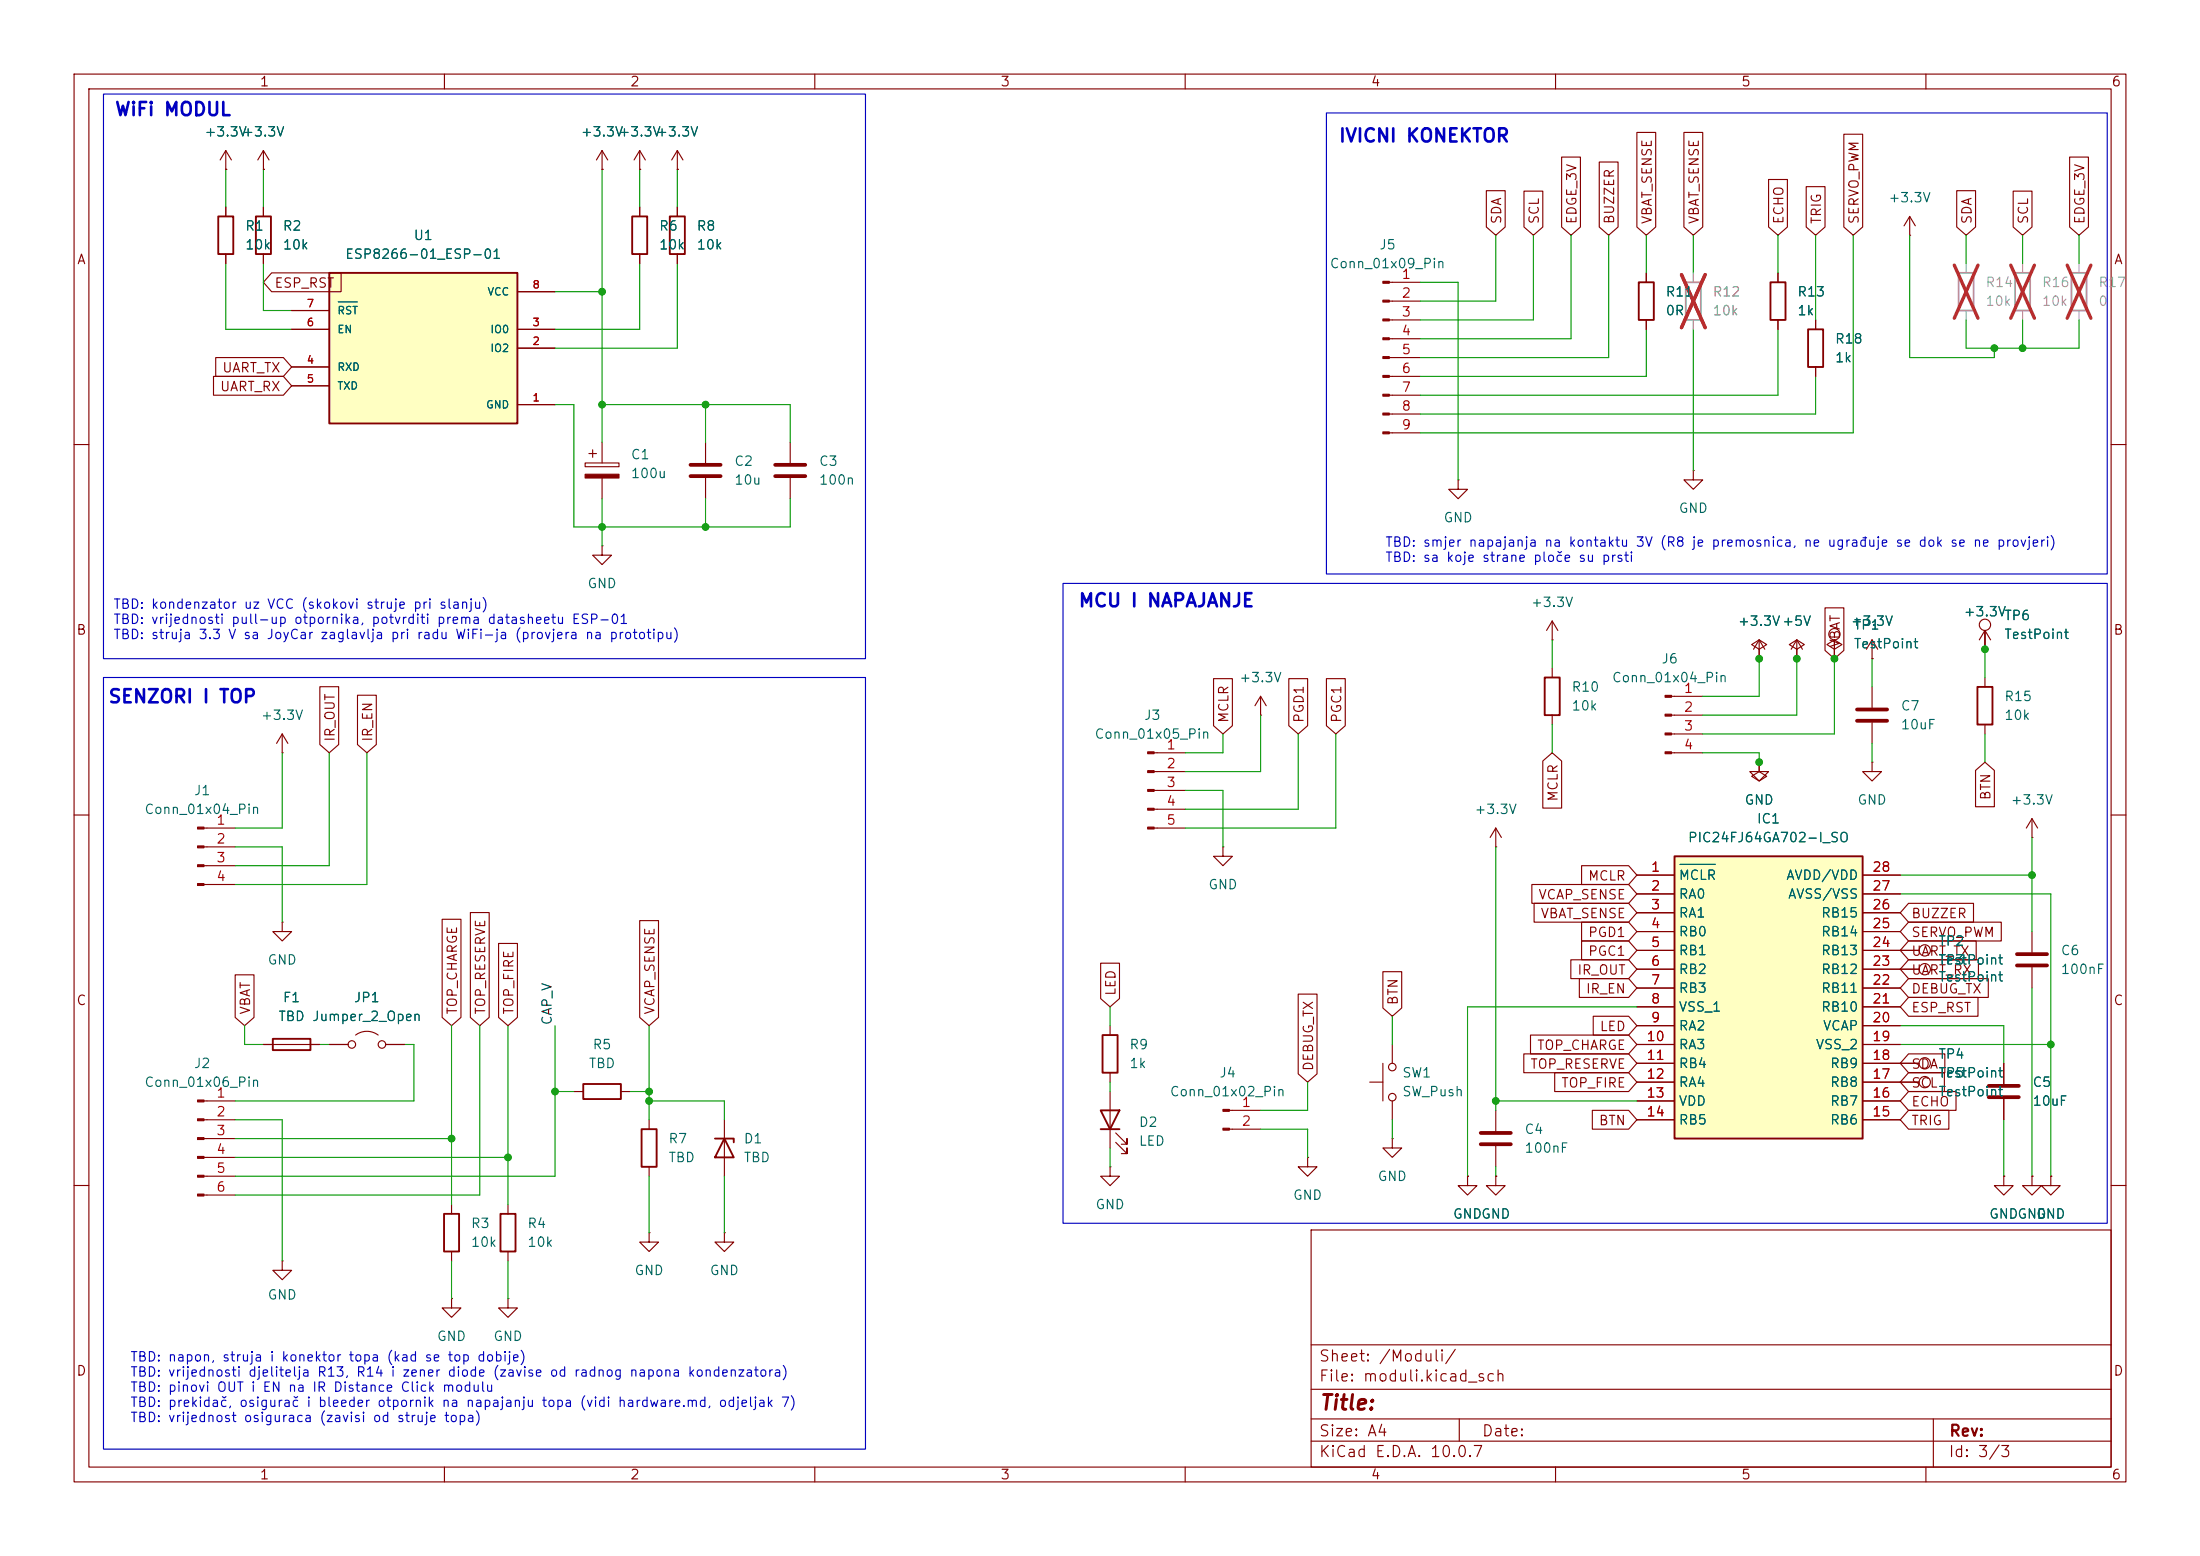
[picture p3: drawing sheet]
<svg xmlns="http://www.w3.org/2000/svg" width="297mm" height="210mm" viewBox="0 0 297 210" stroke-linecap="round" stroke-linejoin="round" font-family="sans-serif">
<g fill="none" stroke="#840000" stroke-width=".15">
<path d="M10 10h277v190h-277zM12 12h273v186h-273zM60 10v2M110 10v2M160 10v2M210 10v2M260 10v2M91.4 27.9v1.3M91.4 34.3v1.3M187.6 38.1h4.2M222.2 36.8v1.3M257.8 31.8h.1"/>
<path d="M257.8 29.2l-.8 1.3M257.8 29.2l.8 1.3M257.8 29.2v2.6M187.6 40.6h4.2M187.6 43.2h4.2M187.6 45.7h4.2M187.6 48.3h4.2M187.6 50.8h4.2M187.6 53.3h4.2M187.6 55.9h4.2M187.6 58.4h4.2M222.2 43.2v1.3"/>
<path d="M10 60h2M196.8 64.8v1.2h1.3l-1.3 1.3-1.2-1.3h1.2M196.8 64.8h.1M285 60h2M38.1 99.1l-.8 1.2M38.1 99.1l.8 1.2M38.1 99.1v2.5M170.2 96.5h.1M170.2 94l-.8 1.3M170.2 94l.7 1.3M170.2 94v2.5M209.5 86.4h.1"/>
<path d="M209.5 83.8l-.7 1.3M209.5 83.8l.8 1.3M209.5 83.8v2.6M209.5 90.2v1.2M209.5 96.5v1.3M225.7 94h4.2M225.7 96.5h4.2M225.7 99.1h4.2M10 110h2M27.5 111.8h4.2M27.5 114.3h4.2M27.5 116.8h4.2"/>
<path d="M27.5 119.4h4.2M38.1 101.6h.1M155.8 101.6h4.2M155.8 104.1h4.2M155.8 106.7h4.2M155.8 109.2h4.2M155.8 111.8h4.2M165.1 114.3v1.3h1.3l-1.3 1.2-1.3-1.2h1.3M165.1 114.3h.1M201.9 114.3h.1M201.9 111.8l-.7 1.2M201.9 111.8l.8 1.2"/>
<path d="M201.9 111.8v2.5M225.7 101.6h4.2M285 110h2M38.1 124.5v1.2h1.3l-1.3 1.3-1.3-1.3h1.3M38.1 124.5h.1M48 139.7a2.54 2.54 0 0 1 3.1 0M149.9 138.4v1.3M274.3 125.7v2.8M274.3 130.6v2.8M27.5 148.6h4.2M27.5 151.1h4.2M27.5 153.7h4.2"/>
<path d="M27.5 156.2h4.2M27.5 158.8h4.2M35.6 141h7.6M44.4 141h2.6M52.1 141h2.5M77.5 147.3h1.2M83.8 147.3h1.3M87.6 151.1v1.3M87.6 157.5v1.3M97.8 151.1v7.7M149.9 157.5v1.3h1.2l-1.2 1.2-1.3-1.2h1.3M149.9 157.5h.1"/>
<path d="M149.9 144.8v1.3M149.9 147.3v7.6M150.6 154.2l1.5 1.5v-.8v.8h-.7M150.6 152.9l1.5 1.5v-.7v.7h-.7M166 149.9h4.2M166 152.4h4.2M176.5 156.2v1.3h1.3l-1.3 1.3-1.2-1.3h1.2M176.5 156.2h.1M184.9 146.1h1.8M186.7 143.5v5.1M188 153.7v1.2h1.2l-1.2 1.3-1.3-1.3h1.3M188 153.7h.1"/>
<path d="M188 141v2.5M188 148.6v2.5M198.1 158.8v1.2h1.3l-1.3 1.3-1.3-1.3h1.3M198.1 158.8h.1M270.5 143.5v2.8M270.5 148.3v2.8M276.9 158.8v1.2h1.2l-1.2 1.3-1.3-1.3h1.3M276.9 158.8h.1M10 160h2M27.5 161.3h4.2M38.1 170.2v1.3h1.3l-1.3 1.2-1.3-1.2h1.3M38.1 170.2h.1"/>
<path d="M61 175.3v1.2h1.2l-1.2 1.3-1.3-1.3h1.3M61 175.3h.1M61 162.6v1.2M61 168.9v1.3M68.6 175.3v1.2h1.2l-1.2 1.3-1.3-1.3h1.3M68.6 175.3h.1M68.6 162.6v1.2M68.6 168.9v1.3M87.6 166.4v1.2h1.3l-1.3 1.3-1.2-1.3h1.2M87.6 166.4h.1M97.8 166.4v1.2h1.3l-1.3 1.3-1.3-1.3h1.3M97.8 166.4h.1"/>
<path d="M177 166h108v32h-108zM285 160h2M60 198v2M110 198v2M160 198v2M177 194.5h108M177 191.5h108M177 187.5h108M177 181.5h108M197 191.5v3M210 198v2M260 198v2"/>
<path d="M261 191.5v6.5"/>
<circle cx="47.5" cy="141" r=".51"/>
<circle cx="51.6" cy="141" r=".51"/>
<circle cx="188" cy="148.1" r=".51"/>
<circle cx="188" cy="144" r=".51"/>
</g>
<g fill="none" stroke="#840000" stroke-width=".25">
<path d="M90.4 29.2h2.1v5.1h-2.1zM221.2 38.1h2.1v5.1h-2.1zM208.5 91.4h2.1v5.1h-2.1zM148.8 139.7h2.1v5.1h-2.1zM36.8 140.2h5.1v1.5h-5.1zM78.7 146.3h5.1v2h-5.1zM86.6 152.4h2v5.1h-2zM96.5 153.7h2.6v.5M97.8 153.7l1.3 2.5h-2.6zM148.6 149.9h2.5l-1.2 2.5zM148.6 152.4h2.5M59.9 163.8h2.1v5.1h-2.1z"/>
<path d="M67.6 163.8h2v5.1h-2z"/>
</g>
<path d="M272.3 128.8h4.1M272.3 130.3h4.1M268.5 146.6h4M268.5 148.1h4" fill="none" stroke="#840000" stroke-width=".51"/>
<g fill="#840000" stroke="#840000" stroke-width=".15">
<path d="M154.9 101.5h.9v.2h-.9z"/>
<path d="M154.9 104h.9v.3h-.9z"/>
<path d="M154.9 106.6h.9v.2h-.9z"/>
<path d="M154.9 109.1h.9v.2h-.9z"/>
<path d="M154.9 111.6h.9v.3h-.9z"/>
<path d="M224.8 93.9h.9v.2h-.9z"/>
<path d="M224.8 96.4h.9v.2h-.9z"/>
<path d="M224.8 98.9h.9v.3h-.9z"/>
<path d="M224.8 101.5h.9v.2h-.9z"/>
<path d="M165.1 149.7h.9v.3h-.9z"/>
<path d="M165.1 152.3h.9v.2h-.9z"/>
<path d="M26.7 111.6h.8v.3h-.8z"/>
<path d="M26.7 114.2h.8v.2h-.8z"/>
<path d="M26.7 116.7h.8v.3h-.8z"/>
<path d="M26.7 119.3h.8v.2h-.8z"/>
<path d="M186.7 38h.9v.2h-.9z"/>
<path d="M186.7 40.5h.9v.3h-.9z"/>
<path d="M186.7 43.1h.9v.2h-.9z"/>
<path d="M186.7 45.6h.9v.2h-.9z"/>
<path d="M186.7 48.1h.9v.3h-.9z"/>
<path d="M186.7 50.7h.9v.2h-.9z"/>
<path d="M186.7 53.2h.9v.3h-.9z"/>
<path d="M186.7 55.8h.9v.2h-.9z"/>
<path d="M186.7 58.3h.9v.2h-.9z"/>
<path d="M26.7 148.5h.8v.2h-.8z"/>
<path d="M26.7 151h.8v.3h-.8z"/>
<path d="M26.7 153.5h.8v.3h-.8z"/>
<path d="M26.7 156.1h.8v.2h-.8z"/>
<path d="M26.7 158.6h.8v.3h-.8z"/>
<path d="M26.7 161.2h.8v.2h-.8z"/>
</g>
<path d="M226.1 115.6h25.4v38.1h-25.4z" fill="#ffffc2"/>
<path d="M29.5 29.2h2v5.1h-2zM34.5 29.2h2.1v5.1h-2.1zM226.1 115.6h25.4v38.1h-25.4z" fill="none" stroke="#840000" stroke-width=".25"/>
<g fill="none" stroke="#840000" stroke-width=".15">
<path d="M30.5 22.9h.1M30.5 20.3l-.8 1.3M30.5 20.3l.7 1.3M30.5 20.3v2.6M30.5 27.9v1.3M30.5 34.3v1.3M35.6 22.9h.1M35.6 20.3l-.8 1.3M35.6 20.3l.7 1.3M35.6 20.3v2.6M35.6 27.9v1.3M35.6 34.3v1.3"/>
<path d="M106.7 59.7v2.8M81.3 73.7v1.2h1.2l-1.2 1.3-1.3-1.3h1.3M81.3 73.7h.1M106.7 64.5v2.8M237.5 88.9h.1M237.5 87.6l1-.6-1-.6-1 .6 1 .6v1.3M237.5 86.4l-.8 1.2M237.5 86.4l.8 1.2M237.5 86.4v2.5M242.6 88.9h.1M242.6 87.6l1-.6-1-.6-1 .6 1 .6v1.3M242.6 86.4l-.8 1.2"/>
<path d="M242.6 86.4l.7 1.2M242.6 86.4v2.5M247.6 87.6l1.1-.6-1.1-.6-1 .6 1 .6v1.3M247.6 88.9h.1M247.6 86.4v2.5M252.7 88.9h.1M252.7 86.4l-.7 1.2M252.7 86.4l.8 1.2M252.7 86.4v2.5M252.7 92.7v2.8M252.7 97.5v2.8M268 87.6h.1"/>
<path d="M268 85.1l-.8 1.3M268 85.1l.7 1.3M268 85.1v2.5M221 118.1h5.1M237.5 102.9v1.2l1 .7-1 .6-1-.6 1-.7M237.5 102.9h.1M251.5 118.1h5M252.7 102.9v1.2h1.3l-1.3 1.3-1.2-1.3h1.2M252.7 102.9h.1M221 120.7h5.1M221 123.2h5.1M221 125.7h5.1"/>
<path d="M221 128.3h5.1M221 130.8h5.1M221 133.4h5.1M221 135.9h5.1M221 138.4h5.1M251.5 120.7h5M251.5 123.2h5M251.5 125.7h5M251.5 128.3h5M251.5 130.8h5M251.5 133.4h5M251.5 135.9h5"/>
<path d="M251.5 138.4h5M221 141h5.1M221 143.5h5.1M221 146.1h5.1M221 148.6h5.1M221 151.1h5.1M251.5 141h5M251.5 143.5h5M251.5 146.1h5M251.5 148.6h5M251.5 151.1h5"/>
<circle cx="247.6" cy="85.6" r=".76"/>
</g>
<path d="M226.8 116.7h4.8" fill="none" stroke="#006464" stroke-width=".15"/>
<path d="M264.4 36.8h2v5.1h-2zM272 36.8h2.1v5.1h-2.1zM279.7 36.8h2v5.1h-2z" fill="none" stroke="#a1a1a1" stroke-width=".25"/>
<path d="M265.4 35.6v1.2M273 35.6v1.2M280.7 35.6v1.2M265.4 41.9v1.3M273 41.9v1.3M280.7 41.9v1.3" fill="none" stroke="#a1a1a1" stroke-width=".15"/>
<path d="M263.8 35.8l3.2 7.2M267 35.8l-3.2 7.2M271.4 35.8l3.3 7.2M274.7 35.8l-3.3 7.2M279.1 35.8l3.2 7.2M282.3 35.8l-3.2 7.2" fill="none" stroke="#e12e31" stroke-width=".46"/>
<path d="M104.6 62.7h4.1M104.6 64.3h4.1M250.7 95.8h4.1M250.7 97.3h4.1" fill="none" stroke="#840000" stroke-width=".51"/>
<path d="M44.4 36.8h25.4v20.4h-25.4z" fill="#ffffc2"/>
<path d="M44.4 36.8h25.4v20.4h-25.4zM85.3 29.2h2.1v5.1h-2.1zM239 38.1h2v5.1h-2zM244.1 44.5h2v5h-2zM267 92.7h2v5.1h-2z" fill="none" stroke="#840000" stroke-width=".25"/>
<g fill="none" stroke="#840000" stroke-width=".15">
<path d="M221 17.9h2.5v12.7l-1.3 1.2-1.2-1.2zM227.3 17.9h2.6v12.7l-1.3 1.2-1.3-1.2zM248.9 18.1h2.6v12.5l-1.3 1.2-1.3-1.2zM30.5 22.9h.1M30.5 27.9v1.3M30.5 34.3v1.3M35.6 22.9h.1M35.6 27.9v1.3M35.6 34.3v1.3M36.7 36.8h9.3v2.6h-9.3l-1.1-1.3zM69.8 39.4h5.1M81.3 22.9h.1"/>
<path d="M81.3 20.3v2.6M81.3 20.3l-.8 1.3M81.3 20.3l.7 1.3M86.4 22.9h.1M86.4 20.3l-.8 1.3M86.4 20.3l.7 1.3M86.4 20.3v2.6M86.4 27.9v1.3M86.4 34.3v1.3M91.4 22.9h.1M91.4 20.3l-.7 1.3M91.4 20.3l.8 1.3"/>
<path d="M91.4 20.3v2.6M91.4 27.9v1.3M91.4 34.3v1.3M200.7 25.7h2.5v4.9l-1.3 1.2-1.2-1.2zM205.7 25.8h2.6v4.8l-1.3 1.2-1.3-1.2zM210.8 21.2h2.6v9.4l-1.3 1.2-1.3-1.2zM215.9 21.9h2.5v8.7l-1.2 1.2-1.3-1.2zM222.2 36.8v1.3M238.8 24.2h2.5v6.4l-1.3 1.2-1.2-1.2zM240 36.8v1.3M243.8 25.2h2.6v5.4l-1.3 1.2-1.3-1.2zM264.2 25.7h2.5v4.9l-1.3 1.2-1.2-1.2z"/>
<path d="M271.8 25.8h2.5v4.8l-1.3 1.2-1.2-1.2zM279.4 21.2h2.5v9.4l-1.2 1.2-1.3-1.2zM28.8 50.8h9.5l1.1 1.3-1.1 1.2h-9.5zM29.1 48.3h9.2l1.1 1.2-1.1 1.3h-9.2zM39.4 44.5h5M39.4 49.5h5M39.4 52.1h5M39.4 41.9h5M69.8 54.6h5.1M69.8 47h5.1M69.8 44.5h5.1M81.3 59.7v2.8"/>
<path d="M95.2 59.7v2.8M222.2 43.2v1.3M240 43.2v1.3M245.1 43.2v1.3M245.1 49.5v1.3M79 62.5h4.6v.5h-4.6zM79.5 61.2h1M80 60.7v1M81.3 64.5v2.8M95.2 64.5v2.8M228.6 63.5v1.3h1.3l-1.3 1.2-1.3-1.2h1.3M228.6 63.5h.1"/>
<path d="M43.2 92.7h2.5v7.8l-1.3 1.1-1.2-1.1zM48.3 93.8h2.5v6.7l-1.3 1.1-1.2-1.1zM163.8 91.6h2.6v6.3l-1.3 1.2-1.3-1.2zM174 91.6h2.5v6.3l-1.2 1.2-1.3-1.2zM179.1 91.6h2.5v6.3l-1.3 1.2-1.2-1.2zM237.5 88.9h.1M242.6 88.9h.1M246.4 82h2.5v5.8l-1.3 1.1-1.2-1.1zM247.6 88.9h.1M247.6 86.4v2.5M252.7 88.9h.1M268 87.6h.1"/>
<path d="M268 85.1v2.5M268 91.4v1.3M268 97.8v1.3M206.8 119.4h13.1l1.1 1.3-1.1 1.2h-13.1zM208.3 102.7l1.2-1.1 1.3 1.1v6.4h-2.5zM213.5 116.8h6.4l1.1 1.3-1.1 1.3h-6.4zM221 118.1h5.1M237.5 102.9h.1M251.5 118.1h5M266.7 104l1.3-1.1 1.2 1.1v4.9h-2.5zM274.3 113h.1M274.3 110.5l-.7 1.3"/>
<path d="M274.3 110.5l.8 1.3M274.3 110.5v2.5M31.7 131.6h2.6v5.7l-1.3 1.1-1.3-1.1zM59.7 124.1h2.5v13.2l-1.2 1.1-1.3-1.1zM63.5 123.2h2.5v14.1l-1.2 1.1-1.3-1.1zM67.3 127.3h2.6v10l-1.3 1.1-1.3-1.1zM86.4 124.3h2.5v13l-1.3 1.1-1.2-1.1zM148.6 130h2.5v4.8l-1.2 1.1-1.3-1.1zM175.3 134.2h2.5v10.7l-1.3 1.2-1.2-1.2zM186.7 131.1h2.5v4.9l-1.2 1.2-1.3-1.2zM206.6 139.7h13.3l1.1 1.3-1.1 1.2h-13.3zM207.1 121.9h12.8l1.1 1.3-1.1 1.3h-12.8z"/>
<path d="M212.1 129.5h7.8l1.1 1.3-1.1 1.3h-7.8zM213.2 132.1h6.7l1.1 1.3-1.1 1.2h-6.7zM213.5 127h6.4l1.1 1.3-1.1 1.2h-6.4zM213.5 124.5h6.4l1.1 1.2-1.1 1.3h-6.4zM215.1 137.2h4.8l1.1 1.2-1.1 1.3h-4.8zM221 128.3h5.1M221 130.8h5.1M221 120.7h5.1M221 123.2h5.1M221 125.7h5.1M221 133.4h5.1M221 135.9h5.1"/>
<path d="M221 138.4h5.1M251.5 128.3h7.6M251.5 130.8h7.6M251.5 120.7h5M251.5 123.2h5M251.5 125.7h5M251.5 133.4h5M251.5 135.9h5M251.5 138.4h5M257.7 129.5h9.4v2.6h-9.4l-1.2-1.3zM257.7 132.1h10.7v2.5h-10.7l-1.2-1.2zM257.7 134.6h9.3v2.6h-9.3l-1.2-1.3z"/>
<path d="M257.7 121.9h8.7v2.6h-8.7l-1.2-1.3zM257.7 127h9.1v2.5h-9.1l-1.2-1.2zM257.7 124.5h12.5v2.5h-12.5l-1.2-1.3zM35.6 141h1.2M41.9 141h1.3M44.4 141h2.6M52.1 141h2.5M198.1 158.8h.1M201.9 158.8v1.2h1.3l-1.3 1.3-1.2-1.3h1.2M201.9 158.8h.1M201.9 149.9v2.8M201.9 154.7v2.8"/>
<path d="M205.7 142.2h14.2l1.1 1.3-1.1 1.3h-14.2zM209.9 144.8h10l1.1 1.3-1.1 1.2h-10zM215 149.9h4.9l1.1 1.2-1.1 1.3h-4.9zM221 143.5h5.1M221 146.1h5.1M221 141h5.1M221 148.6h5.1M221 151.1h5.1M251.5 143.5h7.6M251.5 146.1h7.6M251.5 141h5M251.5 148.6h5"/>
<path d="M251.5 151.1h5M257.7 142.2h4.9v2.6h-4.9l-1.2-1.3zM257.7 149.9h5.4v2.5h-5.4l-1.2-1.3zM257.7 144.8h4.8v2.5h-4.8l-1.2-1.2zM257.7 147.3h6.4v2.6h-6.4l-1.2-1.3zM270.5 158.8v1.2h1.3l-1.3 1.3-1.3-1.3h1.3M270.5 158.8h.1M270.5 143.5v2.8M270.5 148.3v2.8M274.3 158.8v1.2h1.3l-1.3 1.3-1.3-1.3h1.3M274.3 158.8h.1M276.9 158.8h.1"/>
<circle cx="268" cy="84.3" r=".76"/>
<circle cx="259.8" cy="128.3" r=".76"/>
<circle cx="259.8" cy="130.8" r=".76"/>
<circle cx="259.8" cy="143.5" r=".76"/>
<circle cx="259.8" cy="146" r=".76"/>
</g>
<path d="M45.7 40.7h2.5M226.8 116.7h4.8" fill="none" stroke="#006464" stroke-width=".15"/>
<path d="M227.6 38.1h2v5.1h-2z" fill="none" stroke="#a1a1a1" stroke-width=".25"/>
<path d="M228.6 36.8v1.3M228.6 43.2v1.3" fill="none" stroke="#a1a1a1" stroke-width=".15"/>
<path d="M227 37.1l3.2 7.1M230.2 37.1l-3.2 7.1" fill="none" stroke="#e12e31" stroke-width=".46"/>
<path d="M79 64h4.6v.5h-4.6z" fill="#840000" stroke="#840000" stroke-width=".15"/>
<path d="M93.2 62.7h4.1M93.2 64.3h4.1M199.9 152.9h4.1M199.9 154.4h4.1" fill="none" stroke="#840000" stroke-width=".51"/>
<g fill="none" stroke="#009600" stroke-width=".15">
<path d="M30.5 35.6v8.9h8.9M30.5 22.9v5M35.6 22.9v5M35.6 35.6v6.3h3.8M74.9 39.4h6.4M81.3 22.9v36.8M86.4 35.6v8.9h-11.5M86.4 22.9v5M91.4 22.9v5M91.4 35.6v11.4h-16.5M191.8 38.1h5v26.7M201.9 31.8v8.8h-10.1"/>
<path d="M207 31.8v11.4h-15.2M212.1 31.8v13.9h-20.3M217.2 31.8v16.5h-25.4M222.2 31.8v5M228.6 31.8v5M240 31.8v5M245.1 31.8v11.4M250.2 31.8v26.6h-58.4M257.8 31.8v16.5h11.4v-1.3M265.4 31.8v3.8M273 31.8v3.8M280.7 31.8v3.8"/>
<path d="M74.9 54.6h2.6v16.5h29.2v-3.8M81.3 54.6h25.4v5.1M95.2 54.6v5.1M222.2 44.5v6.3h-30.4M228.6 44.5v19M240 44.5v8.8h-48.2M245.1 50.8v5.1h-53.3M265.4 43.2v3.8h15.3v-3.8M273 43.2v3.8M81.3 67.3v6.4M95.2 67.3v3.8M165.1 99.1v2.5h-5.1"/>
<path d="M170.2 96.5v7.6h-10.2M175.3 99.1v10.1h-15.3M180.3 99.1v12.7h-20.3M209.5 86.4v3.8M209.5 97.8v3.8M237.5 88.9v5.1h-7.6M242.6 88.9v7.6h-12.7M247.6 88.9v10.2h-17.7M252.7 88.9v3.8M268 87.6v3.8M268 99.1v3.8M31.7 114.3h6.4v10.2"/>
<path d="M38.1 101.6v10.2h-6.4M44.4 101.6v15.2h-12.7M49.5 101.6v17.8h-17.8M160 106.7h5.1v7.6M201.9 114.3v35.6M229.9 101.6h7.6v1.3M252.7 100.3v2.6M256.5 118.1h17.8M274.3 113v12.7M33 138.4v2.6h2.6M61 138.4v24.2M64.8 138.4v22.9h-33.1"/>
<path d="M68.6 138.4v24.2M74.9 138.4v20.4h-43.2M87.6 138.4v12.7M149.9 135.9v2.5M188 137.2v3.8M221 135.9h-22.9v22.9M256.5 138.4h14v5.1M256.5 120.7h20.4v38.1M274.3 133.4v25.4M31.7 151.1h6.4v19.1M31.7 153.7h29.3M31.7 156.2h36.9"/>
<path d="M43.2 141h1.2M54.6 141h1.3v7.6h-24.2M74.9 147.3h2.6M85.1 147.3h2.5M87.6 148.6h10.2v2.5M87.6 158.8v7.6M97.8 158.8v7.6M149.9 146.1v1.2M149.9 154.9v2.6M170.2 152.4h6.3v3.8M176.5 146.1v3.8h-6.3M188 151.1v2.6"/>
<path d="M201.9 148.6h19.1M201.9 157.5v1.3M256.5 141h20.4M270.5 151.1v7.7M61 170.2v5.1M68.6 170.2v5.1"/>
</g>
<path d="M14 12.7h102.8v76.2h-102.8zM179.1 15.2h105.4v62.3h-105.4zM143.5 78.7h141v86.4h-141zM14 91.4h102.8v104.2h-102.8z" fill="none" stroke="#0000c2" stroke-width=".15"/>
<g fill="#009600" stroke="#009600" stroke-width=".14">
<circle cx="201.9" cy="148.6" r=".46"/>
<circle cx="95.2" cy="54.6" r=".46"/>
<circle cx="95.2" cy="71.1" r=".46"/>
<circle cx="81.3" cy="71.1" r=".46"/>
<circle cx="61" cy="153.7" r=".46"/>
<circle cx="74.9" cy="147.3" r=".46"/>
<circle cx="87.6" cy="147.3" r=".46"/>
<circle cx="87.6" cy="148.6" r=".46"/>
<circle cx="68.6" cy="156.2" r=".46"/>
<circle cx="81.3" cy="54.6" r=".46"/>
<circle cx="81.3" cy="39.4" r=".46"/>
<circle cx="268" cy="87.6" r=".46"/>
<circle cx="273" cy="47" r=".46"/>
<circle cx="269.2" cy="47" r=".46"/>
<circle cx="237.5" cy="102.9" r=".46"/>
<circle cx="237.5" cy="88.9" r=".46"/>
<circle cx="247.6" cy="88.9" r=".46"/>
<circle cx="242.6" cy="88.9" r=".46"/>
<circle cx="276.9" cy="141" r=".46"/>
<circle cx="274.3" cy="118.1" r=".46"/>
</g>
<text font-size="2" fill="#840000" x="178" y="190.8">Title:</text>
<g font-size="1.8" fill="#0000c2">
<text x="15.4" y="16.1">WiFi MODUL</text>
<text x="180.6" y="19.6">IVICNI KONEKTOR</text>
<text x="145.5" y="82.4">MCU I NAPAJANJE</text>
<text x="14.5" y="95.3">SENZORI I TOP</text>
</g>
<g font-size="1.5" fill="#840000">
<text x="178" y="184.1">Sheet: /Moduli/</text>
<text x="178" y="186.8">File: moduli.kicad_sch</text>
<text x="178" y="197">KiCad E.D.A. 10.0.7</text>
<text x="178" y="194.2">Size: A4</text>
<text x="200" y="194.2">Date:</text>
<text x="263" y="197">Id: 3/3</text>
<text x="263" y="194.2">Rev:</text>
</g>
<g font-size="1.3" fill="#840000">
<text x="35" y="12">1</text>
<text x="85" y="12">2</text>
<text x="135" y="12">3</text>
<text x="185" y="12">4</text>
<text x="235" y="12">5</text>
<text x="285" y="12">6</text>
<text x="10.3" y="36">A</text>
<text x="203" y="30.3" transform="rotate(-90 203 30.3)">SDA</text>
<text x="208.1" y="30.3" transform="rotate(-90 208.1 30.3)">SCL</text>
<text x="213.1" y="30.3" transform="rotate(-90 213.1 30.3)">EDGE_3V</text>
<text x="218.2" y="30.3" transform="rotate(-90 218.2 30.3)">BUZZER</text>
<text x="223.3" y="30.3" transform="rotate(-90 223.3 30.3)">VBAT_SENSE</text>
<text x="229.7" y="30.3" transform="rotate(-90 229.7 30.3)">VBAT_SENSE</text>
<text x="241.1" y="30.3" transform="rotate(-90 241.1 30.3)">ECHO</text>
<text x="246.2" y="30.3" transform="rotate(-90 246.2 30.3)">TRIG</text>
<text x="251.2" y="30.3" transform="rotate(-90 251.2 30.3)">SERVO_PWM</text>
<text x="266.5" y="30.3" transform="rotate(-90 266.5 30.3)">SDA</text>
<text x="274.1" y="30.3" transform="rotate(-90 274.1 30.3)">SCL</text>
<text x="281.7" y="30.3" transform="rotate(-90 281.7 30.3)">EDGE_3V</text>
<text x="285.3" y="36">A</text>
<text x="37" y="39.2">ESP_RST</text>
<text x="29.6" y="53.1">UART_RX</text>
<text x="29.9" y="50.6">UART_TX</text>
<text x="10.2" y="86">B</text>
<text x="248.7" y="87.5" transform="rotate(-90 248.7 87.5)">VBAT</text>
<text x="285.2" y="86">B</text>
<text x="45.5" y="100.2" transform="rotate(-90 45.5 100.2)">IR_OUT</text>
<text x="50.6" y="100.2" transform="rotate(-90 50.6 100.2)">IR_EN</text>
<text x="166.2" y="97.7" transform="rotate(-90 166.2 97.7)">MCLR</text>
<text x="176.3" y="97.7" transform="rotate(-90 176.3 97.7)">PGD1</text>
<text x="181.4" y="97.7" transform="rotate(-90 181.4 97.7)">PGC1</text>
<text x="210.6" y="108.3" transform="rotate(-90 210.6 108.3)">MCLR</text>
<text x="269" y="108.1" transform="rotate(-90 269 108.1)">BTN</text>
<text x="214.3" y="119.2">MCLR</text>
<text x="207.6" y="121.7">VCAP_SENSE</text>
<text x="207.9" y="124.2">VBAT_SENSE</text>
<text x="257.9" y="124.2">BUZZER</text>
<text x="212.9" y="131.9">IR_OUT</text>
<text x="214.3" y="129.3">PGC1</text>
<text x="214.3" y="126.8">PGD1</text>
<text x="257.9" y="131.9">UART_RX</text>
<text x="257.9" y="129.3">UART_TX</text>
<text x="257.9" y="126.8">SERVO_PWM</text>
<text x="10.2" y="136">C</text>
<text x="34.1" y="137" transform="rotate(-90 34.1 137)">VBAT</text>
<text x="62" y="137" transform="rotate(-90 62 137)">TOP_CHARGE</text>
<text x="65.8" y="137" transform="rotate(-90 65.8 137)">TOP_RESERVE</text>
<text x="69.6" y="137" transform="rotate(-90 69.6 137)">TOP_FIRE</text>
<text x="88.7" y="137" transform="rotate(-90 88.7 137)">VCAP_SENSE</text>
<text x="150.9" y="134.5" transform="rotate(-90 150.9 134.5)">LED</text>
<text x="189" y="135.8" transform="rotate(-90 189 135.8)">BTN</text>
<text x="214" y="134.4">IR_EN</text>
<text x="257.9" y="134.4">DEBUG_TX</text>
<text x="257.9" y="136.9">ESP_RST</text>
<text x="285.2" y="136">C</text>
<text x="207.4" y="142">TOP_CHARGE</text>
<text x="215.9" y="139.5">LED</text>
<text x="177.6" y="144.6" transform="rotate(-90 177.6 144.6)">DEBUG_TX</text>
<text x="206.5" y="144.6">TOP_RESERVE</text>
<text x="210.7" y="147.1">TOP_FIRE</text>
<text x="257.9" y="144.6">SDA</text>
<text x="257.9" y="147.1">SCL</text>
<text x="257.9" y="149.6">ECHO</text>
<text x="215.8" y="152.2">BTN</text>
<text x="257.9" y="152.2">TRIG</text>
<text x="10.2" y="186">D</text>
<text x="285.2" y="186">D</text>
<text x="35" y="200">1</text>
<text x="85" y="200">2</text>
<text x="135" y="200">3</text>
<text x="185" y="200">4</text>
<text x="235" y="200">5</text>
<text x="285" y="200">6</text>
</g>
<g font-size="1.3" fill="#006464">
<text x="27.5" y="18.7">+3.3V</text>
<text x="32.6" y="18.7">+3.3V</text>
<text x="78.3" y="18.7">+3.3V</text>
<text x="83.4" y="18.7">+3.3V</text>
<text x="88.5" y="18.7">+3.3V</text>
<text x="254.8" y="27.6">+3.3V</text>
<text x="33" y="31.4">R1</text>
<text x="33" y="34">10k</text>
<text x="38.1" y="31.4">R2</text>
<text x="38.1" y="34">10k</text>
<text x="46.5" y="35.3">ESP8266-01_ESP-01</text>
<text x="55.8" y="32.7">U1</text>
<text x="88.9" y="31.4">R6</text>
<text x="88.9" y="34">10k</text>
<text x="94" y="31.4">R8</text>
<text x="94" y="34">10k</text>
<text x="186.1" y="34">J5</text>
<text x="179.4" y="36.5">Conn_01x09_Pin</text>
<text x="224.8" y="40.3">R11</text>
<text x="242.6" y="40.3">R13</text>
<text x="224.8" y="42.9">0R</text>
<text x="242.6" y="42.9">1k</text>
<text x="247.6" y="46.7">R18</text>
<text x="247.6" y="49.2">1k</text>
<text x="85.1" y="62.3">C1</text>
<text x="85.1" y="64.8">100u</text>
<text x="99" y="63.2">C2</text>
<text x="99" y="65.7">10u</text>
<text x="110.5" y="63.2">C3</text>
<text x="110.5" y="65.7">100n</text>
<text x="194.8" y="70.8">GND</text>
<text x="226.5" y="69.5">GND</text>
<text x="79.2" y="79.7">GND</text>
<text x="206.6" y="82.2">+3.3V</text>
<text x="265" y="83.5">+3.3V</text>
<text x="224.2" y="89.9">J6</text>
<text x="234.5" y="84.8">+3.3V+5V</text>
<text x="249.8" y="84.8">+3.3V</text>
<text x="250.2" y="85.3">TP1</text>
<text x="250.2" y="87.8">TestPoint</text>
<text x="270.5" y="84">TP6</text>
<text x="270.5" y="86.6">TestPoint</text>
<text x="167.2" y="92.4">+3.3V</text>
<text x="212.1" y="93.7">R10</text>
<text x="217.5" y="92.4">Conn_01x04_Pin</text>
<text x="270.5" y="94.9">R15</text>
<text x="35.1" y="97.5">+3.3V</text>
<text x="147.7" y="100">Conn_01x05_Pin</text>
<text x="154.4" y="97.5">J3</text>
<text x="212.1" y="96.2">10k</text>
<text x="256.5" y="96.2">C7</text>
<text x="256.5" y="98.8">10uF</text>
<text x="270.5" y="97.5">10k</text>
<text x="26.1" y="107.6">J1</text>
<text x="19.4" y="110.2">Conn_01x04_Pin</text>
<text x="199" y="110.2">+3.3V</text>
<text x="227.8" y="114">PIC24FJ64GA702-I_SO</text>
<text x="235.4" y="108.9">GND</text>
<text x="237.1" y="111.5">IC1</text>
<text x="250.7" y="108.9">GND</text>
<text x="271.4" y="108.9">+3.3V</text>
<text x="226.5" y="119.1">MCLR</text>
<text x="241" y="119.1">AVDD/VDD</text>
<text x="163" y="120.3">GND</text>
<text x="226.5" y="121.6">RA0</text>
<text x="226.5" y="124.2">RA1</text>
<text x="241.3" y="121.6">AVSS/VSS</text>
<text x="245.8" y="124.2">RB15</text>
<text x="36" y="130.5">GND</text>
<text x="226.5" y="126.7">RB0</text>
<text x="226.5" y="129.2">RB1</text>
<text x="226.5" y="131.8">RB2</text>
<text x="245.8" y="131.8">RB12</text>
<text x="245.8" y="129.2">RB13</text>
<text x="245.8" y="126.7">RB14</text>
<text x="261.6" y="128">TP2</text>
<text x="261.6" y="130.5">TestPoint</text>
<text x="261.6" y="130.5">TP3</text>
<text x="278.1" y="129.2">C6</text>
<text x="278.1" y="131.8">100nF</text>
<text x="38.1" y="135.6">F1</text>
<text x="47.7" y="135.6">JP1</text>
<text x="226.5" y="134.3">RB3</text>
<text x="226.5" y="136.9">VSS_1</text>
<text x="245.8" y="136.9">RB10</text>
<text x="245.8" y="134.3">RB11</text>
<text x="261.6" y="132.8">TestPoint</text>
<text x="37.5" y="138.1">TBD Jumper_2_Open</text>
<text x="79.9" y="141.9">R5</text>
<text x="152.4" y="141.9">R9</text>
<text x="226.5" y="139.4">RA2</text>
<text x="226.5" y="141.9">RA3</text>
<text x="245" y="141.9">VSS_2</text>
<text x="246" y="139.4">VCAP</text>
<text x="261.6" y="143.2">TP4</text>
<text x="19.4" y="147">Conn_01x06_Pin</text>
<text x="26.1" y="144.5">J2</text>
<text x="79.4" y="144.5">TBD</text>
<text x="152.4" y="144.5">1k</text>
<text x="157.8" y="148.3">Conn_01x02_Pin</text>
<text x="164.5" y="145.7">J4</text>
<text x="189.2" y="145.7">SW1</text>
<text x="189.2" y="148.3">SW_Push</text>
<text x="226.5" y="144.5">RB4</text>
<text x="226.5" y="147">RA4</text>
<text x="226.5" y="149.6">VDD</text>
<text x="247" y="149.6">RB7</text>
<text x="247" y="147">RB8</text>
<text x="247" y="144.5">RB9</text>
<text x="261.6" y="145.7">TestPoint</text>
<text x="261.6" y="145.7">TP5</text>
<text x="261.6" y="148.3">TestPoint</text>
<text x="274.3" y="147">C5</text>
<text x="274.3" y="149.6">10uF</text>
<text x="90.2" y="154.6">R7</text>
<text x="100.3" y="154.6">D1</text>
<text x="153.7" y="152.4">D2</text>
<text x="153.7" y="155">LED</text>
<text x="205.7" y="153.4">C4</text>
<text x="205.7" y="155.9">100nF</text>
<text x="226.5" y="152.1">RB5</text>
<text x="247" y="152.1">RB6</text>
<text x="90.2" y="157.2">TBD</text>
<text x="100.3" y="157.2">TBD</text>
<text x="185.9" y="159.7">GND</text>
<text x="63.5" y="166.1">R3</text>
<text x="71.1" y="166.1">R4</text>
<text x="147.8" y="163.5">GND</text>
<text x="174.5" y="162.3">GND</text>
<text x="196.1" y="164.8">GNDGND</text>
<text x="268.4" y="164.8">GNDGND</text>
<text x="274.8" y="164.8">GND</text>
<text x="63.5" y="168.6">10k</text>
<text x="71.1" y="168.6">10k</text>
<text x="85.6" y="172.4">GND</text>
<text x="95.7" y="172.4">GND</text>
<text x="36" y="175.7">GND</text>
<text x="58.9" y="181.3">GND</text>
<text x="66.5" y="181.3">GND</text>
</g>
<g font-size="1.3" fill="#a90000">
<text x="189.1" y="38">1</text>
<text x="189.1" y="40.5">2</text>
<text x="189.1" y="43">3</text>
<text x="189.1" y="45.6">4</text>
<text x="189.1" y="48.1">5</text>
<text x="189.1" y="50.7">6</text>
<text x="189.1" y="53.2">7</text>
<text x="189.1" y="55.7">8</text>
<text x="189.1" y="58.3">9</text>
<text x="227.2" y="93.8">1</text>
<text x="157.4" y="101.5">1</text>
<text x="227.2" y="96.4">2</text>
<text x="227.2" y="98.9">3</text>
<text x="227.2" y="101.5">4</text>
<text x="157.4" y="104">2</text>
<text x="157.4" y="106.5">3</text>
<text x="29.1" y="111.6">1</text>
<text x="157.4" y="109.1">4</text>
<text x="157.4" y="111.6">5</text>
<text x="29.1" y="114.2">2</text>
<text x="29.1" y="116.7">3</text>
<text x="29.1" y="119.2">4</text>
<text x="222.8" y="118">1</text>
<text x="252.7" y="118">28</text>
<text x="222.8" y="120.5">2</text>
<text x="222.8" y="123.1">3</text>
<text x="222.8" y="125.6">4</text>
<text x="252.7" y="125.6">25</text>
<text x="252.7" y="123.1">26</text>
<text x="252.7" y="120.5">27</text>
<text x="222.8" y="128.1">5</text>
<text x="222.8" y="130.7">6</text>
<text x="252.7" y="130.7">23</text>
<text x="252.7" y="128.1">24</text>
<text x="222.8" y="133.2">7</text>
<text x="222.8" y="135.8">8</text>
<text x="252.7" y="135.8">21</text>
<text x="252.7" y="133.2">22</text>
<text x="222.2" y="140.8">10</text>
<text x="222.2" y="143.4">11</text>
<text x="222.8" y="138.3">9</text>
<text x="252.7" y="143.4">18</text>
<text x="252.7" y="140.8">19</text>
<text x="252.7" y="138.3">20</text>
<text x="29.1" y="148.5">1</text>
<text x="167.5" y="149.7">1</text>
<text x="222.2" y="145.9">12</text>
<text x="222.2" y="148.5">13</text>
<text x="252.7" y="148.5">16</text>
<text x="252.7" y="145.9">17</text>
<text x="29.1" y="151">2</text>
<text x="29.1" y="153.5">3</text>
<text x="167.5" y="152.3">2</text>
<text x="222.2" y="151">14</text>
<text x="252.7" y="151">15</text>
<text x="29.1" y="156.1">4</text>
<text x="29.1" y="158.6">5</text>
<text x="29.1" y="161.2">6</text>
</g>
<g font-size="1.3" fill="#989898">
<text x="231.1" y="40.3">R12</text>
<text x="268" y="39.1">R14</text>
<text x="268" y="41.6">10k</text>
<text x="275.6" y="39.1">R16</text>
<text x="275.6" y="41.6">10k</text>
<text x="283.2" y="39.1">R17</text>
<text x="283.2" y="41.6">0</text>
<text x="231.1" y="42.9">10k</text>
</g>
<g font-size="1.3" fill="#0000c2">
<text x="186.9" y="74.1">TBD: smjer napajanja na kontaktu 3V (R8 je premosnica, ne ugrađuje se dok se ne provjeri)</text>
<text x="186.9" y="76.2">TBD: sa koje strane ploče su prsti</text>
<text x="15.2" y="82.5">TBD: kondenzator uz VCC (skokovi struje pri slanju)</text>
<text x="15.2" y="84.5">TBD: vrijednosti pull-up otpornika, potvrditi prema datasheetu ESP-01</text>
<text x="15.2" y="86.6">TBD: struja 3.3 V sa JoyCar zaglavlja pri radu WiFi-ja (provjera na prototipu)</text>
<text x="17.5" y="184.1">TBD: napon, struja i konektor topa (kad se top dobije)</text>
<text x="17.5" y="186.1">TBD: vrijednosti djelitelja R13, R14 i zener diode (zavise od radnog napona kondenzatora)</text>
<text x="17.5" y="188.2">TBD: pinovi OUT i EN na IR Distance Click modulu</text>
<text x="17.5" y="190.2">TBD: prekidač, osigurač i bleeder otpornik na napajanju topa (vidi hardware.md, odjeljak 7)</text>
<text x="17.5" y="192.3">TBD: vrijednost osiguraca (zavisi od struje topa)</text>
</g>
<text font-size="1.3" fill="#0f0f0f" x="74.8" y="138.5" transform="rotate(-90 74.8 138.5)">CAP_V</text>
<g font-size="1" fill="#a90000">
<text x="41.3" y="41.7">7</text>
<text x="71.8" y="39.2">8</text>
<text x="41.3" y="44.3">6</text>
<text x="71.8" y="46.8">2</text>
<text x="71.8" y="44.3">3</text>
<text x="41.3" y="49.3">4</text>
<text x="41.3" y="51.9">5</text>
<text x="71.8" y="54.4">1</text>
</g>
<g font-size="1" fill="#006464">
<text x="65.7" y="40.1">VCC</text>
<text x="45.5" y="45.2">EN</text>
<text x="45.5" y="42.7">RST</text>
<text x="66.1" y="47.8">IO2</text>
<text x="66.1" y="45.2">IO0</text>
<text x="45.5" y="50.3">RXD</text>
<text x="45.5" y="52.8">TXD</text>
<text x="65.5" y="55.4">GND</text>
</g>
</svg>
